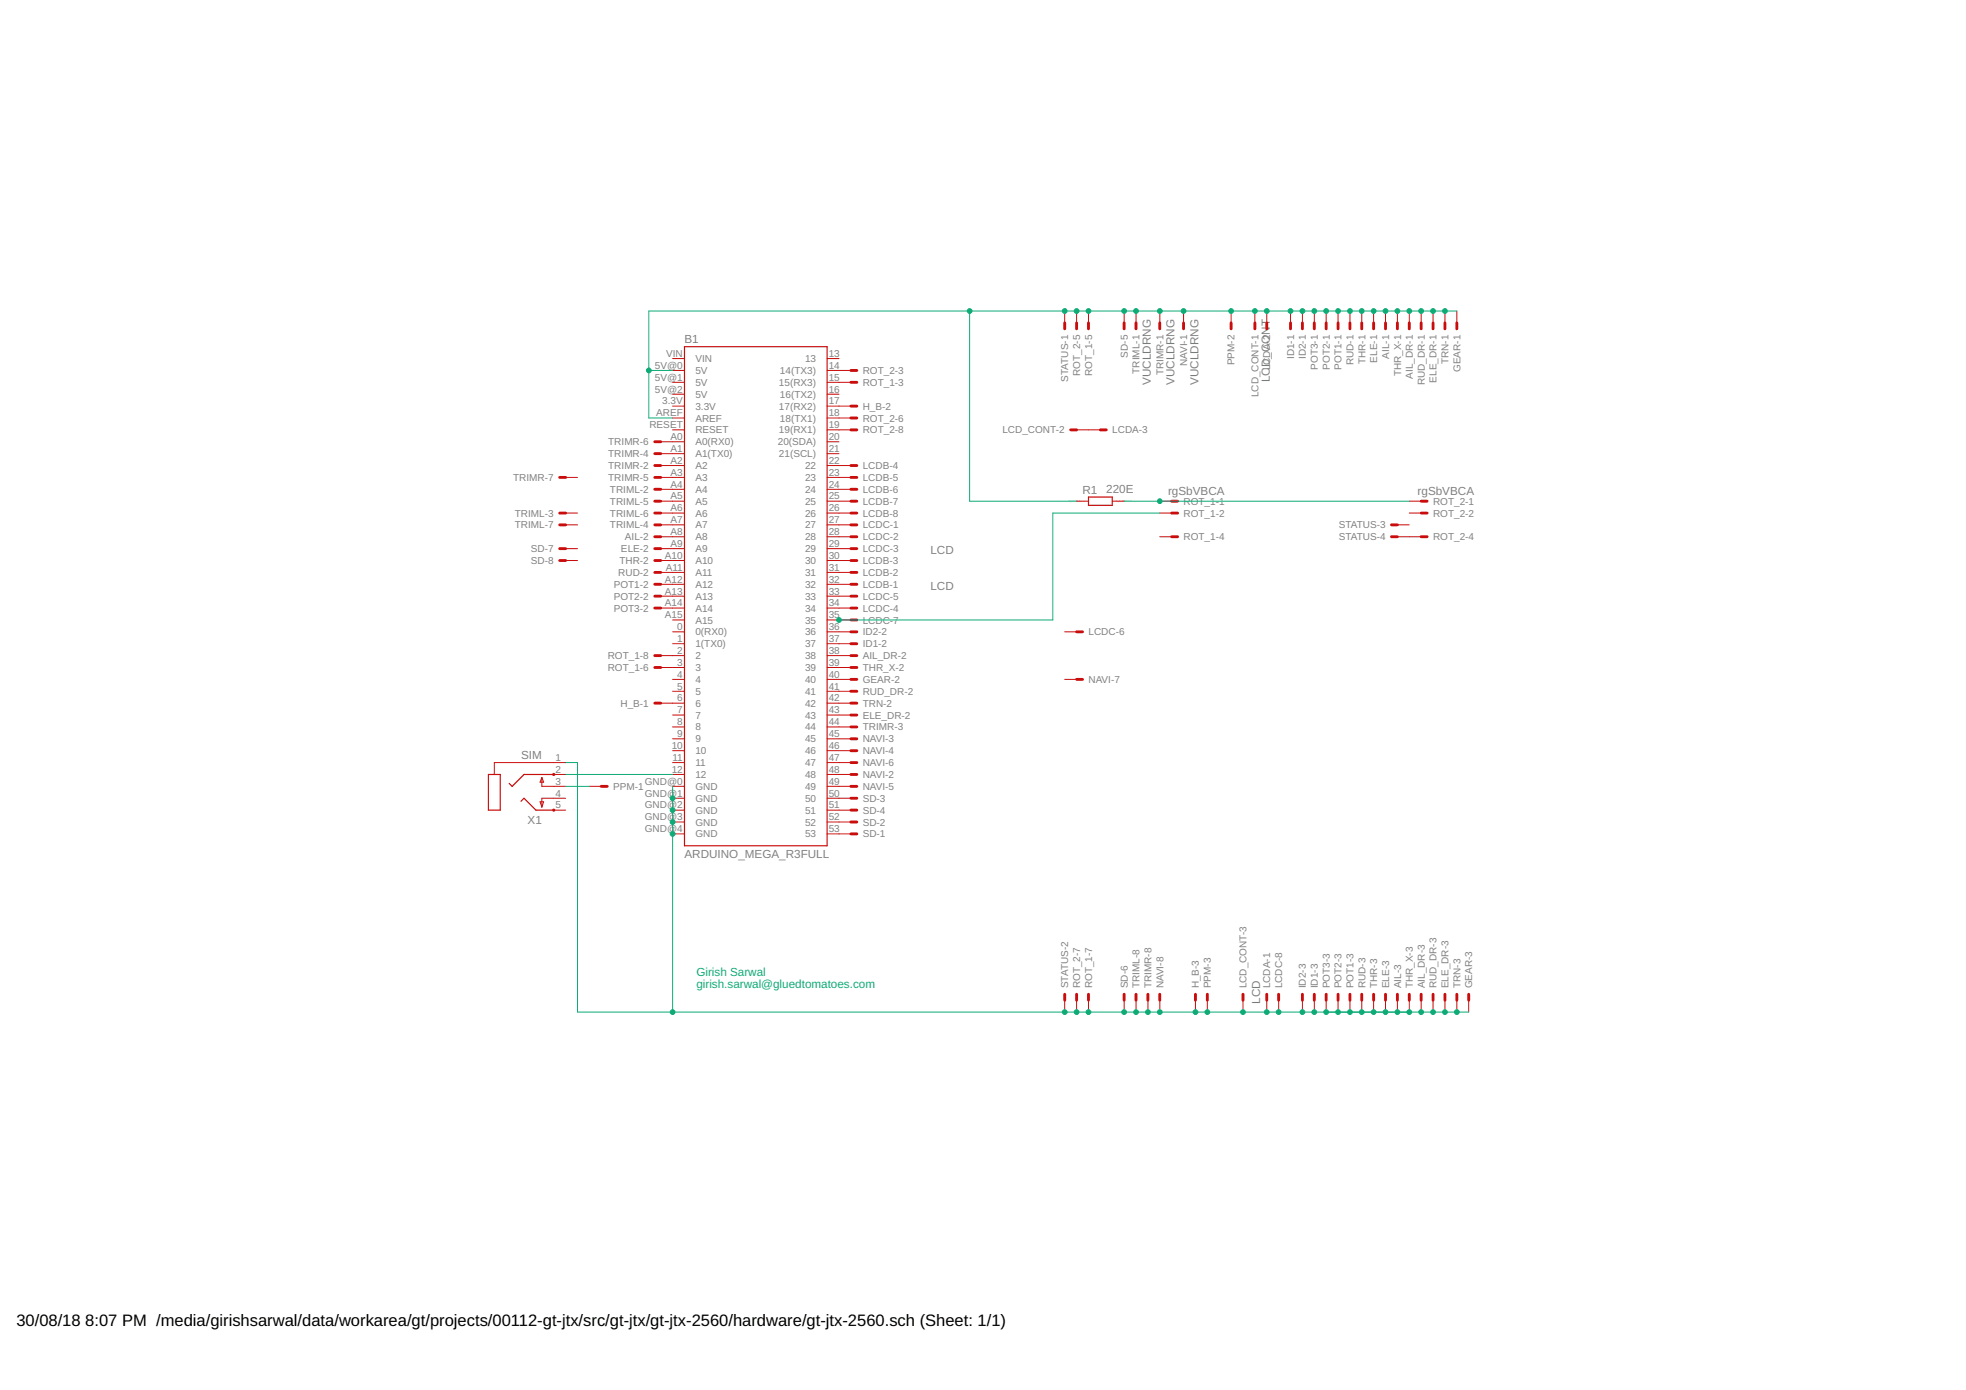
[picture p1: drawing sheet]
<svg xmlns="http://www.w3.org/2000/svg" width="420mm" height="297mm" viewBox="0 0 420 297" stroke-linecap="round" stroke-linejoin="round" font-family="sans-serif">
<g fill="none" stroke="#c90d0c" stroke-width=".61">
<path d="M181.8 79.2h1.3M227.5 69v1.3M230.1 69v1.3M232.6 69v1.3M240.2 69v1.3M242.8 69v1.3M247.9 69v1.3M252.9 69v1.3M263.1 69v1.3M268.2 69v1.3M270.7 69v1.3M275.8 69v1.3"/>
<path d="M278.3 69v1.3M280.9 69v1.3M283.4 69v1.3M286 69v1.3M288.5 69v1.3M291 69v1.3M293.6 69v1.3M296.1 69v1.3M298.6 69v1.3M301.2 69v1.3M303.7 69v1.3M306.3 69v1.3"/>
<path d="M308.8 69v1.3M311.3 69v1.3M139.9 99.5h1.3M139.9 96.9h1.3M139.9 94.4h1.3M181.8 99.5h1.3M181.8 86.8h1.3M181.8 81.7h1.3M181.8 89.3h1.3M181.8 91.9h1.3M228.8 91.9h1.3M235.2 91.9h1.2"/>
<path d="M119.6 117.2h1.3M119.6 119.8h1.3M119.6 109.6h1.3M119.6 112.2h1.3M119.6 102h1.3M139.9 114.7h1.3M139.9 117.2h1.3M139.9 119.8h1.3M139.9 104.6h1.3M139.9 109.6h1.3M139.9 112.2h1.3M139.9 107.1h1.3"/>
<path d="M139.9 102h1.3M181.8 114.7h1.3M181.8 117.2h1.3M181.8 119.8h1.3M181.8 104.6h1.3M181.8 109.6h1.3M181.8 112.2h1.3M181.8 107.1h1.3M181.8 102h1.3M250.4 114.7h1.3M250.4 109.6h1.3M250.4 107.1h1.3"/>
<path d="M297.4 114.7h1.2M297.4 112.2h1.2M303.7 114.7h1.3M303.7 109.6h1.3M303.7 107.1h1.3M139.9 122.3h1.3M139.9 124.9h1.3M139.9 127.4h1.3M139.9 129.9h1.3M181.8 122.3h1.3M181.8 124.9h1.3M181.8 127.4h1.3"/>
<path d="M181.8 129.9h1.3M181.8 135h1.3M181.8 137.6h1.3M181.8 132.5h1.3M230.1 135h1.3M139.9 140.1h1.3M139.9 150.3h1.3M139.9 142.6h1.3M181.8 140.1h1.3M181.8 147.7h1.3M181.8 152.8h1.3M181.8 150.3h1.3"/>
<path d="M181.8 145.2h1.3M181.8 142.6h1.3M181.8 155.3h1.3M181.8 157.9h1.3M230.1 145.2h1.3M128.5 168h1.3M181.8 165.5h1.3M181.8 160.4h1.3M181.8 168h1.3M181.8 163h1.3M181.8 178.2h1.3M181.8 175.7h1.3"/>
<path d="M181.8 170.6h1.3M181.8 173.1h1.3M227.5 212.5v1.2M230.1 212.5v1.2M232.6 212.5v1.2M240.2 212.5v1.2M242.8 212.5v1.2M245.3 212.5v1.2M247.9 212.5v1.2M255.5 212.5v1.2M258 212.5v1.2M265.6 212.5v1.2"/>
<path d="M270.7 212.5v1.2M273.3 212.5v1.2M278.3 212.5v1.2M280.9 212.5v1.2M283.4 212.5v1.2M286 212.5v1.2M288.5 212.5v1.2M291 212.5v1.2M293.6 212.5v1.2M296.1 212.5v1.2M298.6 212.5v1.2M301.2 212.5v1.2"/>
<path d="M303.7 212.5v1.2M306.3 212.5v1.2M308.8 212.5v1.2M311.3 212.5v1.2M313.9 212.5v1.2"/>
</g>
<g fill="none" stroke="#c90d0c" stroke-width=".21">
<path d="M143.7 79.2h2.6M143.7 76.6h2.6M176.8 79.2h5M176.8 76.6h2.5M227.5 66.5v2.5M230.1 66.5v2.5M232.6 66.5v2.5M240.2 66.5v2.5M242.8 66.5v2.5M247.9 66.5v2.5M252.9 66.5v2.5M263.1 66.5v2.5"/>
<path d="M268.2 66.5v2.5M270.7 66.5v2.5M275.8 66.5v2.5M278.3 66.5v2.5M280.9 66.5v2.5M283.4 66.5v2.5M286 66.5v2.5M288.5 66.5v2.5M291 66.5v2.5M293.6 66.5v2.5M296.1 66.5v2.5M298.6 66.5v2.5"/>
<path d="M301.2 66.5v2.5M303.7 66.5v2.5M306.3 66.5v2.5M308.8 66.5v2.5M311.3 66.5v2.5M141.2 99.5h5.1M141.2 96.9h5.1M141.2 94.4h5.1M143.7 86.8h2.6M143.7 91.9h2.6M143.7 81.7h2.6M143.7 84.2h2.6"/>
<path d="M143.7 89.3h2.6M176.8 99.5h5M176.8 96.9h2.5M176.8 94.4h2.5M176.8 86.8h5M176.8 91.9h5M176.8 81.7h5M176.8 84.2h2.5M176.8 89.3h5M230.1 91.9h5.1M120.9 117.2h2.5M120.9 119.8h2.5"/>
<path d="M120.9 109.6h2.5M120.9 112.2h2.5M120.9 102h2.5M141.2 114.7h5.1M141.2 117.2h5.1M141.2 119.8h5.1M141.2 104.6h5.1M141.2 109.6h5.1M141.2 112.2h5.1M141.2 107.1h5.1M141.2 102h5.1M176.8 114.7h5"/>
<path d="M176.8 117.2h5M176.8 119.8h5M176.8 104.6h5M176.8 109.6h5M176.8 112.2h5M176.8 107.1h5M176.8 102h5M230.1 107.1h2.5M237.7 107.1h2.5M247.9 114.7h2.5M247.9 109.6h2.5M247.9 107.1h2.5"/>
<path d="M298.6 114.7h5.1M298.6 112.2h2.6M301.2 109.6h2.5M301.2 107.1h2.5M141.2 122.3h5.1M141.2 124.9h5.1M141.2 127.4h5.1M141.2 129.9h5.1M143.7 132.5h2.6M143.7 137.6h2.6M143.7 135h2.6M176.8 122.3h5"/>
<path d="M176.8 124.9h5M176.8 127.4h5M176.8 129.9h5M176.8 132.5h5M176.8 137.6h5M176.8 135h5M227.5 135h2.6M141.2 140.1h5.1M141.2 150.3h5.1M141.2 142.6h5.1M143.7 147.7h2.6M143.7 152.8h2.6"/>
<path d="M143.7 145.2h2.6M143.7 155.3h2.6M143.7 157.9h2.6M176.8 140.1h5M176.8 147.7h5M176.8 152.8h5M176.8 150.3h5M176.8 145.2h5M176.8 142.6h5M176.8 155.3h5M176.8 157.9h5M227.5 145.2h2.6"/>
<path d="M115.4 171.3h.8l-.4 1.2zM115.8 166.1v1.9h5.1M115.8 166.1l.4 1.1h-.8zM118.3 165.5h2.6M118.3 173.1h2.6M120.9 163h-15.3v2.5M120.9 170.6h-5.1v1.9M126 168h2.5M143.7 165.5h2.6M143.7 160.4h2.6M143.7 168h2.6M143.7 163h2.6"/>
<path d="M143.7 178.2h2.6M143.7 170.6h2.6M143.7 173.1h2.6M143.7 175.7h2.6M176.8 165.5h5M176.8 160.4h5M176.8 168h5M176.8 163h5M176.8 178.2h5M176.8 170.6h5M176.8 173.1h5M176.8 175.7h5"/>
<path d="M227.5 213.7v2.6M230.1 213.7v2.6M232.6 213.7v2.6M240.2 213.7v2.6M242.8 213.7v2.6M245.3 213.7v2.6M247.9 213.7v2.6M255.5 213.7v2.6M258 213.7v2.6M265.6 213.7v2.6M270.7 213.7v2.6M273.3 213.7v2.6"/>
<path d="M278.3 213.7v2.6M280.9 213.7v2.6M283.4 213.7v2.6M286 213.7v2.6M288.5 213.7v2.6M291 213.7v2.6M293.6 213.7v2.6M296.1 213.7v2.6M298.6 213.7v2.6M301.2 213.7v2.6M303.7 213.7v2.6M306.3 213.7v2.6"/>
<path d="M308.8 213.7v2.6M311.3 213.7v2.6M313.9 213.7v2.6"/>
</g>
<path d="M146.3 74.1h30.5v106.6h-30.5zM232.6 106.2h5.1v1.8h-5.1zM104.4 165.5h2.5v7.6h-2.5zM111.4 171.2l.6-.6 2.5 2.5h3.8M118.3 165.5h-6.3l-2.5 2.5-.7-.6" fill="none" stroke="#c90d0c" stroke-width=".25"/>
<g fill="none" stroke="#c90d0c" stroke-width=".42">
<circle cx="118.3" cy="173.1" r=".13"/>
<circle cx="118.3" cy="165.5" r=".13"/>
</g>
<path d="M138.7 79.2h5M207.2 66.5v40.6h22.9M311.3 66.5h-172.6v22.8h5M240.2 107.1h61M247.9 109.6h-22.9v22.9h-45.7M120.9 163h2.5v53.3h190.5M120.9 168h5.1M120.9 165.5h22.8M143.7 168v48.3" fill="none" stroke="#0dab76" stroke-width=".21"/>
<g fill="#0dab76" stroke="#0dab76" stroke-width=".21">
<circle cx="143.7" cy="170.6" r=".51"/>
<circle cx="143.7" cy="173.1" r=".51"/>
<circle cx="143.7" cy="175.7" r=".51"/>
<circle cx="247.9" cy="216.3" r=".51"/>
<circle cx="245.3" cy="216.3" r=".51"/>
<circle cx="255.5" cy="216.3" r=".51"/>
<circle cx="258" cy="216.3" r=".51"/>
<circle cx="143.7" cy="178.2" r=".51"/>
<circle cx="242.8" cy="216.3" r=".51"/>
<circle cx="240.2" cy="216.3" r=".51"/>
<circle cx="232.6" cy="216.3" r=".51"/>
<circle cx="230.1" cy="216.3" r=".51"/>
<circle cx="283.4" cy="216.3" r=".51"/>
<circle cx="311.3" cy="216.3" r=".51"/>
<circle cx="308.8" cy="216.3" r=".51"/>
<circle cx="306.3" cy="216.3" r=".51"/>
<circle cx="303.7" cy="216.3" r=".51"/>
<circle cx="301.2" cy="216.3" r=".51"/>
<circle cx="298.6" cy="216.3" r=".51"/>
<circle cx="296.1" cy="216.3" r=".51"/>
<circle cx="293.6" cy="216.3" r=".51"/>
<circle cx="291" cy="216.3" r=".51"/>
<circle cx="288.5" cy="216.3" r=".51"/>
<circle cx="286" cy="216.3" r=".51"/>
<circle cx="280.9" cy="216.3" r=".51"/>
<circle cx="270.7" cy="216.3" r=".51"/>
<circle cx="278.3" cy="216.3" r=".51"/>
<circle cx="273.3" cy="216.3" r=".51"/>
<circle cx="265.6" cy="216.3" r=".51"/>
<circle cx="143.7" cy="216.3" r=".51"/>
<circle cx="227.5" cy="216.3" r=".51"/>
<circle cx="252.9" cy="66.5" r=".51"/>
<circle cx="247.9" cy="66.5" r=".51"/>
<circle cx="242.8" cy="66.5" r=".51"/>
<circle cx="240.2" cy="66.5" r=".51"/>
<circle cx="138.7" cy="79.2" r=".51"/>
<circle cx="232.6" cy="66.5" r=".51"/>
<circle cx="230.1" cy="66.5" r=".51"/>
<circle cx="263.1" cy="66.5" r=".51"/>
<circle cx="308.8" cy="66.5" r=".51"/>
<circle cx="306.3" cy="66.5" r=".51"/>
<circle cx="303.7" cy="66.5" r=".51"/>
<circle cx="301.2" cy="66.5" r=".51"/>
<circle cx="298.6" cy="66.5" r=".51"/>
<circle cx="296.1" cy="66.5" r=".51"/>
<circle cx="293.6" cy="66.5" r=".51"/>
<circle cx="291" cy="66.5" r=".51"/>
<circle cx="288.5" cy="66.5" r=".51"/>
<circle cx="286" cy="66.5" r=".51"/>
<circle cx="283.4" cy="66.5" r=".51"/>
<circle cx="280.9" cy="66.5" r=".51"/>
<circle cx="278.3" cy="66.5" r=".51"/>
<circle cx="270.7" cy="66.5" r=".51"/>
<circle cx="275.8" cy="66.5" r=".51"/>
<circle cx="268.2" cy="66.5" r=".51"/>
<circle cx="227.5" cy="66.5" r=".51"/>
<circle cx="207.2" cy="66.5" r=".51"/>
<circle cx="179.3" cy="132.5" r=".51"/>
<circle cx="247.9" cy="107.1" r=".51"/>
</g>
<g font-size="3.5">
<text x="3.5" y="283.3">30/08/18</text>
<text x="18.2" y="283.3">8:07 PM /media/girishsarwal/data/workarea/gt/projects/00112-gt-jtx/src/gt-jtx/gt-jtx-2560/hardware/gt-jtx-2560.sch (Sheet: 1/1)</text>
</g>
<g font-size="2.5" fill="#808080">
<text x="146.3" y="73.3">B1</text>
<text x="246" y="82.3" transform="rotate(-90 246 82.3)">VUCLDRNG</text>
<text x="251" y="82.3" transform="rotate(-90 251 82.3)">VUCLDRNG</text>
<text x="256.1" y="82.3" transform="rotate(-90 256.1 82.3)">VUCLDRNG</text>
<text x="271.4" y="81.7" transform="rotate(-90 271.4 81.7)">LCD_CONT</text>
<text x="231.4" y="105.6">R1</text>
<text x="236.4" y="105.3">220E</text>
<text x="249.6" y="105.7">rgSbVBCA</text>
<text x="303" y="105.7">rgSbVBCA</text>
<text x="198.8" y="118.4">LCD</text>
<text x="198.8" y="126">LCD</text>
<text x="111.4" y="162.2">SIM</text>
<text x="112.8" y="176.2">X1</text>
<text x="146.3" y="183.3">ARDUINO_MEGA_R3FULL</text>
<text x="269.3" y="214.5" transform="rotate(-90 269.3 214.5)">LCD</text>
</g>
<g font-size="2.5" fill="#0dab76">
<text x="148.8" y="208.5">Girish Sarwal</text>
<text x="148.8" y="211.2">girish.sarwal@gluedtomatoes.com</text>
</g>
<g font-size="2.1" fill="#808080">
<text x="142.4" y="76.3">VIN</text>
<text x="148.6" y="77.4">VIN</text>
<text x="172" y="77.4">13</text>
<text x="177.1" y="76.3">13</text>
<text x="241" y="76.4" transform="rotate(-90 241 76.4)">SD-5</text>
<text x="276.6" y="76.8" transform="rotate(-90 276.6 76.8)">ID1-1</text>
<text x="279.1" y="76.8" transform="rotate(-90 279.1 76.8)">ID2-1</text>
<text x="291.8" y="77.8" transform="rotate(-90 291.8 77.8)">THR-1</text>
<text x="294.3" y="77.5" transform="rotate(-90 294.3 77.5)">ELE-1</text>
<text x="296.9" y="76.6" transform="rotate(-90 296.9 76.6)">AIL-1</text>
<text x="309.6" y="77.8" transform="rotate(-90 309.6 77.8)">TRN-1</text>
<text x="140" y="78.8">5V@0</text>
<text x="140" y="81.3">5V@1</text>
<text x="140" y="83.9">5V@2</text>
<text x="148.6" y="79.9">5V</text>
<text x="148.6" y="82.5">5V</text>
<text x="166.5" y="82.5">15(RX3)</text>
<text x="166.7" y="79.9">14(TX3)</text>
<text x="177.1" y="83.9">16</text>
<text x="177.1" y="81.3">15</text>
<text x="177.1" y="78.8">14</text>
<text x="184.4" y="82.5">ROT_1-3</text>
<text x="184.4" y="79.9">ROT_2-3</text>
<text x="228.3" y="81.6" transform="rotate(-90 228.3 81.6)">STATUS-1</text>
<text x="230.8" y="80.3" transform="rotate(-90 230.8 80.3)">ROT_2-5</text>
<text x="233.4" y="80.3" transform="rotate(-90 233.4 80.3)">ROT_1-5</text>
<text x="243.5" y="79.9" transform="rotate(-90 243.5 79.9)">TRIML-1</text>
<text x="248.6" y="80.2" transform="rotate(-90 248.6 80.2)">TRIMR-1</text>
<text x="253.7" y="78.3" transform="rotate(-90 253.7 78.3)">NAVI-1</text>
<text x="263.9" y="78.1" transform="rotate(-90 263.9 78.1)">PPM-2</text>
<text x="271.5" y="79.1" transform="rotate(-90 271.5 79.1)">LCDA-2</text>
<text x="281.6" y="79" transform="rotate(-90 281.6 79)">POT3-1</text>
<text x="284.2" y="79" transform="rotate(-90 284.2 79)">POT2-1</text>
<text x="286.7" y="79" transform="rotate(-90 286.7 79)">POT1-1</text>
<text x="289.3" y="78.1" transform="rotate(-90 289.3 78.1)">RUD-1</text>
<text x="299.4" y="80.5" transform="rotate(-90 299.4 80.5)">THR_X-1</text>
<text x="302" y="80.9" transform="rotate(-90 302 80.9)">AIL_DR-1</text>
<text x="304.5" y="82.4" transform="rotate(-90 304.5 82.4)">RUD_DR-1</text>
<text x="307" y="81.8" transform="rotate(-90 307 81.8)">ELE_DR-1</text>
<text x="312.1" y="79.5" transform="rotate(-90 312.1 79.5)">GEAR-1</text>
<text x="140.2" y="89">AREF</text>
<text x="141.5" y="86.4">3.3V</text>
<text x="148.6" y="85">5V</text>
<text x="148.6" y="87.5">3.3V</text>
<text x="166.5" y="87.5">17(RX2)</text>
<text x="166.7" y="85">16(TX2)</text>
<text x="177.1" y="86.4">17</text>
<text x="177.1" y="89">18</text>
<text x="184.4" y="87.5">H_B-2</text>
<text x="268.9" y="84.9" transform="rotate(-90 268.9 84.9)">LCD_CONT-1</text>
<text x="130" y="95.2">TRIMR-6</text>
<text x="138.8" y="91.5">RESET</text>
<text x="143.3" y="94">A0</text>
<text x="148.6" y="92.6">RESET</text>
<text x="148.6" y="95.2">A0(RX0)</text>
<text x="148.6" y="90.1">AREF</text>
<text x="166.2" y="95.2">20(SDA)</text>
<text x="166.5" y="92.6">19(RX1)</text>
<text x="166.7" y="90.1">18(TX1)</text>
<text x="177.1" y="94">20</text>
<text x="177.1" y="91.5">19</text>
<text x="184.4" y="90.1">ROT_2-6</text>
<text x="184.4" y="92.6">ROT_2-8</text>
<text x="214.2" y="92.6">LCD_CONT-2</text>
<text x="237.7" y="92.6">LCDA-3</text>
<text x="130" y="100.2">TRIMR-2</text>
<text x="130" y="97.7">TRIMR-4</text>
<text x="143.3" y="96.6">A1</text>
<text x="143.3" y="99.1">A2</text>
<text x="143.3" y="101.7">A3</text>
<text x="148.6" y="97.7">A1(TX0)</text>
<text x="148.6" y="100.2">A2</text>
<text x="166.5" y="97.7">21(SCL)</text>
<text x="172" y="100.2">22</text>
<text x="177.1" y="99.1">22</text>
<text x="177.1" y="101.7">23</text>
<text x="177.1" y="96.6">21</text>
<text x="184.4" y="100.2">LCDB-4</text>
<text x="109.7" y="102.8">TRIMR-7</text>
<text x="130" y="102.8">TRIMR-5</text>
<text x="130.3" y="105.3">TRIML-2</text>
<text x="130.3" y="107.9">TRIML-5</text>
<text x="143.3" y="104.2">A4</text>
<text x="143.3" y="106.7">A5</text>
<text x="148.6" y="102.8">A3</text>
<text x="148.6" y="105.3">A4</text>
<text x="148.6" y="107.9">A5</text>
<text x="172" y="102.8">23</text>
<text x="172" y="105.3">24</text>
<text x="172" y="107.9">25</text>
<text x="177.1" y="104.2">24</text>
<text x="177.1" y="106.7">25</text>
<text x="184.4" y="102.8">LCDB-5</text>
<text x="184.4" y="105.3">LCDB-6</text>
<text x="184.4" y="107.9">LCDB-7</text>
<text x="252.9" y="107.9">ROT_1-1</text>
<text x="306.3" y="107.9">ROT_2-1</text>
<text x="110" y="110.4">TRIML-3</text>
<text x="110" y="112.9">TRIML-7</text>
<text x="130.3" y="112.9">TRIML-4</text>
<text x="130.3" y="110.4">TRIML-6</text>
<text x="143.3" y="109.3">A6</text>
<text x="143.3" y="111.8">A7</text>
<text x="148.6" y="110.4">A6</text>
<text x="148.6" y="112.9">A7</text>
<text x="172" y="110.4">26</text>
<text x="172" y="112.9">27</text>
<text x="177.1" y="109.3">26</text>
<text x="177.1" y="111.8">27</text>
<text x="184.4" y="110.4">LCDB-8</text>
<text x="184.4" y="112.9">LCDC-1</text>
<text x="252.9" y="110.4">ROT_1-2</text>
<text x="286.1" y="112.9">STATUS-3</text>
<text x="306.3" y="110.4">ROT_2-2</text>
<text x="113.5" y="118">SD-7</text>
<text x="132.7" y="118">ELE-2</text>
<text x="133.6" y="115.5">AIL-2</text>
<text x="142.1" y="119.4">A10</text>
<text x="143.3" y="114.4">A8</text>
<text x="143.3" y="116.9">A9</text>
<text x="148.6" y="115.5">A8</text>
<text x="148.6" y="118">A9</text>
<text x="172" y="115.5">28</text>
<text x="172" y="118">29</text>
<text x="177.1" y="114.4">28</text>
<text x="177.1" y="116.9">29</text>
<text x="177.1" y="119.4">30</text>
<text x="184.4" y="115.5">LCDC-2</text>
<text x="184.4" y="118">LCDC-3</text>
<text x="252.9" y="115.5">ROT_1-4</text>
<text x="286.1" y="115.5">STATUS-4</text>
<text x="306.3" y="115.5">ROT_2-4</text>
<text x="113.5" y="120.6">SD-8</text>
<text x="131.2" y="125.6">POT1-2</text>
<text x="132.1" y="123.1">RUD-2</text>
<text x="132.4" y="120.6">THR-2</text>
<text x="142.1" y="124.5">A12</text>
<text x="142.3" y="122">A11</text>
<text x="148.6" y="120.6">A10</text>
<text x="148.6" y="123.1">A11</text>
<text x="148.6" y="125.6">A12</text>
<text x="172" y="120.6">30</text>
<text x="172" y="123.1">31</text>
<text x="172" y="125.6">32</text>
<text x="177.1" y="122">31</text>
<text x="177.1" y="124.5">32</text>
<text x="184.4" y="125.6">LCDB-1</text>
<text x="184.4" y="123.1">LCDB-2</text>
<text x="184.4" y="120.6">LCDB-3</text>
<text x="131.2" y="128.2">POT2-2</text>
<text x="131.2" y="130.7">POT3-2</text>
<text x="142.1" y="127.1">A13</text>
<text x="142.1" y="129.6">A14</text>
<text x="148.6" y="128.2">A13</text>
<text x="148.6" y="130.7">A14</text>
<text x="172" y="128.2">33</text>
<text x="172" y="130.7">34</text>
<text x="177.1" y="127.1">33</text>
<text x="177.1" y="129.6">34</text>
<text x="184.4" y="130.7">LCDC-4</text>
<text x="184.4" y="128.2">LCDC-5</text>
<text x="142.1" y="132.1">A15</text>
<text x="144.7" y="137.2">1</text>
<text x="144.7" y="134.7">0</text>
<text x="148.6" y="133.2">A15</text>
<text x="148.6" y="135.8">0(RX0)</text>
<text x="172" y="133.2">35</text>
<text x="172" y="135.8">36</text>
<text x="177.1" y="132.1">35</text>
<text x="177.1" y="134.7">36</text>
<text x="177.1" y="137.2">37</text>
<text x="184.4" y="135.8">ID2-2</text>
<text x="184.4" y="133.2">LCDC-7</text>
<text x="232.6" y="135.8">LCDC-6</text>
<text x="129.9" y="143.4">ROT_1-6</text>
<text x="129.9" y="140.9">ROT_1-8</text>
<text x="144.7" y="139.7">2</text>
<text x="144.7" y="142.3">3</text>
<text x="148.6" y="138.3">1(TX0)</text>
<text x="148.6" y="140.9">2</text>
<text x="148.6" y="143.4">3</text>
<text x="172" y="138.3">37</text>
<text x="172" y="140.9">38</text>
<text x="172" y="143.4">39</text>
<text x="177.1" y="139.7">38</text>
<text x="177.1" y="142.3">39</text>
<text x="184.4" y="140.9">AIL_DR-2</text>
<text x="184.4" y="143.4">THR_X-2</text>
<text x="184.4" y="138.3">ID1-2</text>
<text x="144.7" y="144.8">4</text>
<text x="144.7" y="147.4">5</text>
<text x="144.7" y="149.9">6</text>
<text x="148.6" y="145.9">4</text>
<text x="148.6" y="148.5">5</text>
<text x="172" y="145.9">40</text>
<text x="172" y="148.5">41</text>
<text x="177.1" y="144.8">40</text>
<text x="177.1" y="147.4">41</text>
<text x="177.1" y="149.9">42</text>
<text x="184.4" y="148.5">RUD_DR-2</text>
<text x="184.4" y="145.9">GEAR-2</text>
<text x="232.6" y="145.9">NAVI-7</text>
<text x="132.6" y="151">H_B-1</text>
<text x="144.7" y="152.4">7</text>
<text x="144.7" y="155">8</text>
<text x="148.6" y="151">6</text>
<text x="148.6" y="153.6">7</text>
<text x="172" y="151">42</text>
<text x="172" y="153.6">43</text>
<text x="177.1" y="152.4">43</text>
<text x="177.1" y="155">44</text>
<text x="184.4" y="153.6">ELE_DR-2</text>
<text x="184.4" y="151">TRN-2</text>
<text x="143.6" y="160.1">10</text>
<text x="144.7" y="157.5">9</text>
<text x="148.6" y="156.1">8</text>
<text x="148.6" y="158.6">9</text>
<text x="148.6" y="161.2">10</text>
<text x="172" y="156.1">44</text>
<text x="172" y="158.6">45</text>
<text x="172" y="161.2">46</text>
<text x="177.1" y="157.5">45</text>
<text x="177.1" y="160.1">46</text>
<text x="184.4" y="156.1">TRIMR-3</text>
<text x="184.4" y="158.6">NAVI-3</text>
<text x="184.4" y="161.2">NAVI-4</text>
<text x="118.7" y="167.7">3</text>
<text x="118.7" y="165.1">2</text>
<text x="118.7" y="162.6">1</text>
<text x="137.8" y="167.7">GND@0</text>
<text x="143.6" y="165.1">12</text>
<text x="143.7" y="162.6">11</text>
<text x="148.6" y="163.7">11</text>
<text x="148.6" y="166.3">12</text>
<text x="172" y="163.7">47</text>
<text x="172" y="166.3">48</text>
<text x="177.1" y="162.6">47</text>
<text x="177.1" y="165.1">48</text>
<text x="177.1" y="167.7">49</text>
<text x="184.4" y="166.3">NAVI-2</text>
<text x="184.4" y="163.7">NAVI-6</text>
<text x="118.7" y="172.8">5</text>
<text x="118.7" y="170.2">4</text>
<text x="131" y="168.8">PPM-1</text>
<text x="137.8" y="170.2">GND@1</text>
<text x="137.8" y="172.8">GND@2</text>
<text x="148.6" y="168.8">GND</text>
<text x="148.6" y="171.3">GND</text>
<text x="148.6" y="173.9">GND</text>
<text x="172" y="173.9">51</text>
<text x="172" y="171.3">50</text>
<text x="172" y="168.8">49</text>
<text x="177.1" y="172.8">51</text>
<text x="177.1" y="170.2">50</text>
<text x="184.4" y="168.8">NAVI-5</text>
<text x="184.4" y="171.3">SD-3</text>
<text x="184.4" y="173.9">SD-4</text>
<text x="137.8" y="177.8">GND@4</text>
<text x="137.8" y="175.3">GND@3</text>
<text x="148.6" y="179">GND</text>
<text x="148.6" y="176.4">GND</text>
<text x="172" y="179">53</text>
<text x="172" y="176.4">52</text>
<text x="177.1" y="177.8">53</text>
<text x="177.1" y="175.3">52</text>
<text x="184.4" y="179">SD-1</text>
<text x="184.4" y="176.4">SD-2</text>
<text x="228.3" y="211.2" transform="rotate(-90 228.3 211.2)">STATUS-2</text>
<text x="230.8" y="211.2" transform="rotate(-90 230.8 211.2)">ROT_2-7</text>
<text x="233.4" y="211.2" transform="rotate(-90 233.4 211.2)">ROT_1-7</text>
<text x="241" y="211.2" transform="rotate(-90 241 211.2)">SD-6</text>
<text x="243.5" y="211.2" transform="rotate(-90 243.5 211.2)">TRIML-8</text>
<text x="246.1" y="211.2" transform="rotate(-90 246.1 211.2)">TRIMR-8</text>
<text x="248.6" y="211.2" transform="rotate(-90 248.6 211.2)">NAVI-8</text>
<text x="256.2" y="211.2" transform="rotate(-90 256.2 211.2)">H_B-3</text>
<text x="258.8" y="211.2" transform="rotate(-90 258.8 211.2)">PPM-3</text>
<text x="266.4" y="211.2" transform="rotate(-90 266.4 211.2)">LCD_CONT-3</text>
<text x="271.5" y="211.2" transform="rotate(-90 271.5 211.2)">LCDA-1</text>
<text x="274" y="211.2" transform="rotate(-90 274 211.2)">LCDC-8</text>
<text x="279.1" y="211.2" transform="rotate(-90 279.1 211.2)">ID2-3</text>
<text x="281.6" y="211.2" transform="rotate(-90 281.6 211.2)">ID1-3</text>
<text x="284.2" y="211.2" transform="rotate(-90 284.2 211.2)">POT3-3</text>
<text x="286.7" y="211.2" transform="rotate(-90 286.7 211.2)">POT2-3</text>
<text x="289.3" y="211.2" transform="rotate(-90 289.3 211.2)">POT1-3</text>
<text x="291.8" y="211.2" transform="rotate(-90 291.8 211.2)">RUD-3</text>
<text x="294.3" y="211.2" transform="rotate(-90 294.3 211.2)">THR-3</text>
<text x="296.9" y="211.2" transform="rotate(-90 296.9 211.2)">ELE-3</text>
<text x="299.4" y="211.2" transform="rotate(-90 299.4 211.2)">AIL-3</text>
<text x="302" y="211.2" transform="rotate(-90 302 211.2)">THR_X-3</text>
<text x="304.5" y="211.2" transform="rotate(-90 304.5 211.2)">AIL_DR-3</text>
<text x="307" y="211.2" transform="rotate(-90 307 211.2)">RUD_DR-3</text>
<text x="309.6" y="211.2" transform="rotate(-90 309.6 211.2)">ELE_DR-3</text>
<text x="312.1" y="211.2" transform="rotate(-90 312.1 211.2)">TRN-3</text>
<text x="314.6" y="211.2" transform="rotate(-90 314.6 211.2)">GEAR-3</text>
</g>
<g font-size=".6" fill="#808080">
<text x="228.4" y="107.3">SpiceOrder 1</text>
<text x="238.6" y="107.3">SpiceOrder 2</text>
</g>
</svg>
